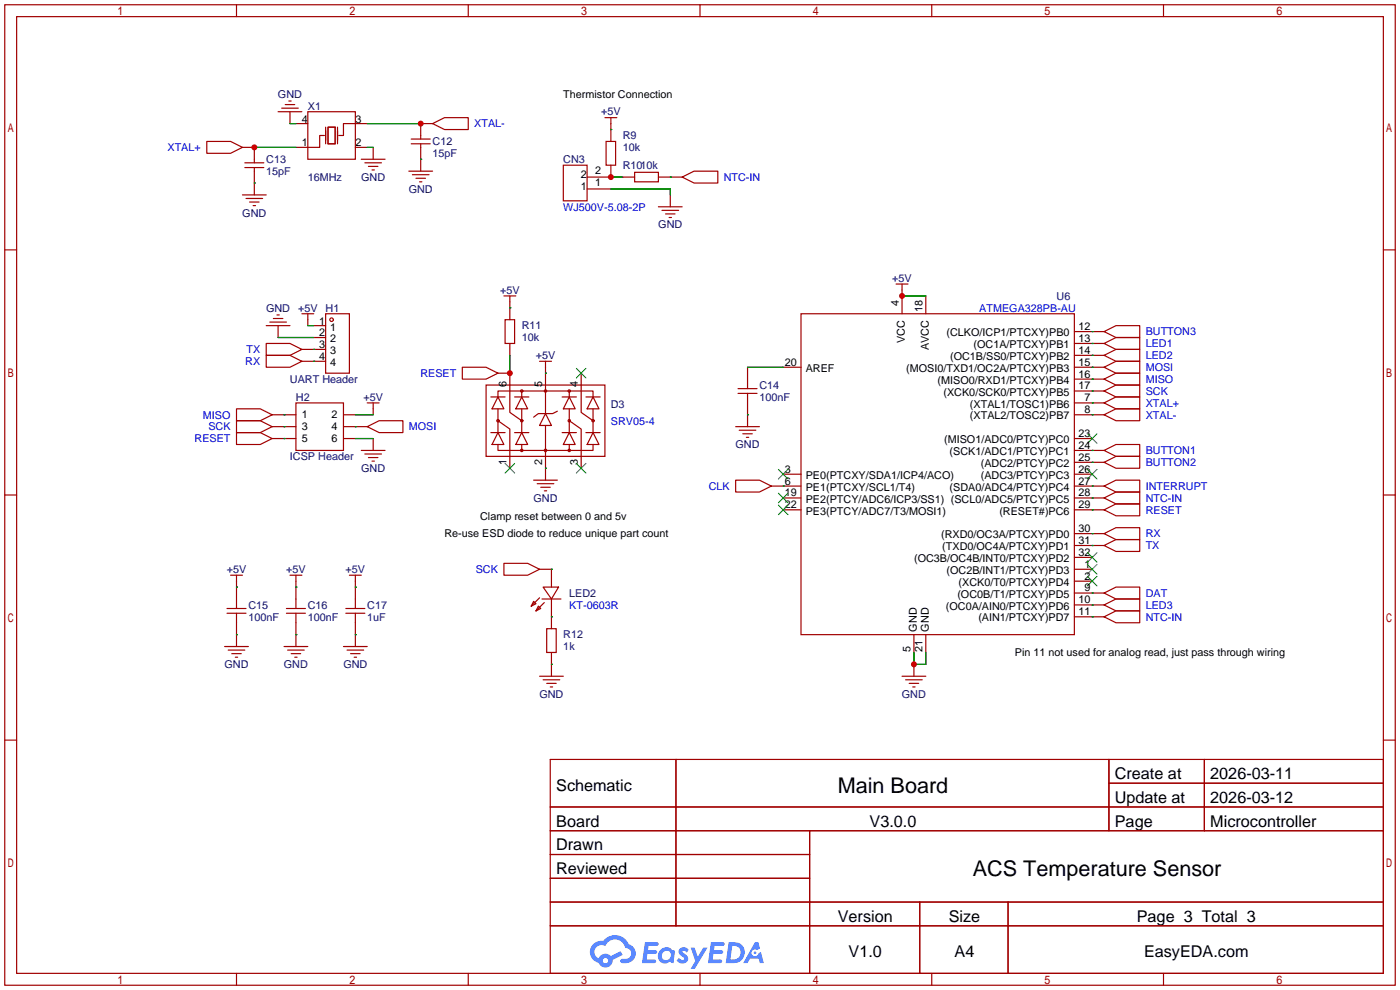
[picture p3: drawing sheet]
<svg xmlns="http://www.w3.org/2000/svg" width="299mm" height="212mm" viewBox="0 0 299 212" stroke-linecap="round" stroke-linejoin="round" font-family="sans-serif">
<g fill="none" stroke="#a10000" stroke-width=".25">
<path d="M1 1h297.2v209.6h-297.2zM3.6 3.6h292.1v204.4h-292.1zM50.5 1v2.6M100.1 1v2.6M149.6 1v2.6M199.1 1v2.6M248.7 1v2.6M1 53.4h2.6M295.7 53.4h2.5M1 105.8h2.6M295.7 105.8h2.5M1 158.2h2.6"/>
<path d="M295.7 158.2h2.5M117.6 162.3h178.1v45.7h-178.1zM117.6 172.5h178.1M117.6 177.5h178.1M144.5 162.3v35.6M173 177.5v30.5M237 162.3v15.2M237 167.4h58.7M257.4 162.3v15.2M117.6 182.6h55.4M117.6 192.8h178.1M117.6 187.7h55.4"/>
<path d="M117.6 197.9h178.1M196.6 192.8v15.2M215.4 192.8v15.2M50.5 208v2.6M100.1 208v2.6M149.6 208v2.6M199.1 208v2.6M248.7 208v2.6"/>
</g>
<g fill="#5487ff">
<path d="M145.3 202.7a1.3 1.3 0 0 1 1.9 .3l-.4 .6a.54 .54 0 0 0-.9-.2l.1 .2a1.34 1.34 0 0 1 .9 1.8 1.47 1.47 0 0 1-2.3-.1l.5-.6 .8 .5a.31 .31 0 0 0 .4-.3 .31 .31 0 0 0-.3-.4 1.12 1.12 0 0 1-.7-1.8z"/>
<path d="M147.6 202.5h.9l.6 2 1.2-2h.9l-2.7 4.6h-.9l1-1.7z"/>
<path d="M137.8 201.4h1.7a1.31 1.31 0 0 1 1.2 .2 .4 .4 0 0 1-.3 .5l-1.8 .1-.1 .9h1.6a.4 .4 0 0 1 .4 .4 .4 .4 0 0 1-.5 .4h-1.6l-.2 1.2h1.4a.46 .46 0 0 1 .5 0 .46 .46 0 0 1 .1 .5l-.4 .2h-2.6z"/>
<path d="M151.9 201.4h1.7a1.32 1.32 0 0 1 1.2 .2 .39 .39 0 0 1-.3 .5l-1.8 .1-.1 .9h1.6a.4 .4 0 0 1 .4 .4 .4 .4 0 0 1-.4 .4h-1.7l-.2 1.2h1.4a.46 .46 0 0 1 .5 0 .46 .46 0 0 1 .1 .5l-.4 .2h-2.6z"/>
<path d="M161.3 201.4h.8l.3 1.3-.6 .4a.75 .75 0 0 0-1.1 .3 .75 .75 0 0 0 .5 1 .75 .75 0 0 0 .9-.7l.5-.2 .6 2.3h-.8l-.3-.9h-1.8l-.5 .9h-1z"/>
<path d="M155.7 201.4l-.6 4.4h1.5a2.27 2.27 0 0 0 2.6-2.2 2.27 2.27 0 0 0-2.7-2.2zM156.5 202.1a1.5 1.5 0 0 1 1.8 1.6 1.5 1.5 0 0 1-1.9 1.4h-.3z"/>
<path d="M141.2 203a1.6 1.6 0 0 0-.3 2.3 1.6 1.6 0 0 0 2.3 .2l.7 .3 .3-2.4-.1-.3-.5-.1a1.58 1.58 0 0 0-2.4 0zM141.8 203.5a.98 .98 0 0 1 1.6 .4 .98 .98 0 0 1-1.1 1.3 .94 .94 0 0 1-.9-.7 .94 .94 0 0 1 .4-1z"/>
<path d="M126.8 201.8a2.37 2.37 0 0 0 1.1 4 1.54 1.54 0 0 0 1.8 1 1.54 1.54 0 0 0 1.2-1.6l2.2-1.1-.5-.8-2 1a1.57 1.57 0 0 0-2.7 .5 1.5 1.5 0 0 1-.7-2.1 1.5 1.5 0 0 1 2.2-.5 2.23 2.23 0 0 1 2.3-1.4 2.23 2.23 0 0 1 2 1.8 1.16 1.16 0 0 1 1.2 1.1 1.16 1.16 0 0 1-1.1 1.2h-.7a.47 .47 0 0 0-.5 .4 .47 .47 0 0 0 .4 .5 2.17 2.17 0 0 0 2.5-.9 2.17 2.17 0 0 0-.3-2.7l-.8-.4a3.2 3.2 0 0 0-5.5-.7l-1.1 .1zM128.8 205.3a.6 .6 0 0 1 1.2 0 .6 .6 0 0 1-1.2 0z"/>
<circle cx="161.4" cy="203.6" r=".28"/>
</g>
<g fill="none" stroke="#a10000" stroke-width=".25">
<path d="M44.2 30.2h5.1l2.5 1.3-2.5 1.3h-5.1zM51.8 31.5h2.6v3.3M52.3 34.8h4.1M52.3 35.8h4.1M54.4 35.8v5.9M59.4 23.9h5.1M60.2 23.1h3.6M61 22.4h2M61.7 21.6h.5M62 23.9v2.5M63.2 26.4h2.6M65.8 23.9h10.1v10.1h-10.1z"/>
<path d="M69.3 29h-1v2.5h-5.1M69.6 27.2v3.5M70.1 27.2h1.5v3.5h-1.5zM72.1 27.2v3.5M75.9 31.5h2.6M77.2 34h5.1M78 34.8h3.5M78.5 26.4h-5.1v2.6h-1M78.7 35.6h2.1M79.5 36.3h.5M79.8 31.5v2.5M87.4 36.6h5.1"/>
<path d="M87.9 30.7h4M87.9 29.7h4M88.1 37.3h3.6M88.9 38.1h2M89.7 38.9h.5M89.9 30.7v5.9M92.5 26.4l2.5-1.3h5.1v2.6h-5.1zM92.5 26.4h-2.6v3.3M120.4 35.3h5.1v7.6h-5.1zM129.3 25.1h2.5M129.5 30.2h2.1v5.1h-2.1zM130.6 25.1v5.1"/>
<path d="M130.6 35.3v2.5h-5.1M133.1 37.8h2.5M135.6 36.8h5.1v2.1h-5.1zM140.7 37.8h5.1M145.8 37.8l2.5-1.2h5.1v2.5h-5.1zM51.8 41.7h5.1M52.6 42.4h3.5M53.3 43.2h2.1M54.1 43.9h.5M125.5 40.4h5.1M140.7 44.2h5.1M141.5 45h3.5"/>
<path d="M142.2 45.7h2.1M143 46.5h.5M143.3 41.7v2.5M56.9 73.4h5.1l2.5 1.3-2.5 1.2h-5.1zM56.9 75.9h5.1l2.5 1.3-2.5 1.3h-5.1zM56.9 69.6h5.1M57.7 68.8h3.5M58.4 68.1h2.1M59.2 67.3h.5M59.4 69.6v2.5M64.5 77.2h5.1M64.5 74.7h5.1"/>
<path d="M64.5 67.1h2.6M65.8 67.1v2.5M67.1 69.6h2.5M67.1 72.1h2.5M69.6 67.1h5.1v12.7h-5.1zM98.8 78.5h5.1l2.5 1.3-2.5 1.2h-5.1zM106.4 79.8h2.6v8.3l2.5 1.8M107.7 63.2h2.5M107.9 68.3h2.1v5.1h-2.1zM109 63.2v5.1M109 73.4v2.5M115.3 77.2h2.6"/>
<path d="M116.6 77.2v11.2M124.2 79.8v8.3l2.5 1.8M159.8 78.5v4.6M167.4 78.5h3.8M171.2 67.1h58.4v68.5h-58.4zM191.5 60.7h2.6M192.8 60.7v6.4M197.9 63.2v3.9M229.6 78.5h6.4M229.6 70.9h6.4M229.6 73.4h6.4M229.6 75.9h6.4"/>
<path d="M236 78.5l2.5-1.3h5.1v2.6h-5.1zM236 75.9l2.5-1.2h5.1v2.5h-5.1zM236 73.4l2.5-1.3h5.1v2.6h-5.1zM236 70.9l2.5-1.3h5.1v2.5h-5.1zM50.5 89.9h5.1l2.6 1.3-2.6 1.3h-5.1zM50.5 87.4h5.1l2.6 1.2-2.6 1.3h-5.1zM50.5 92.5h5.1l2.6 1.2-2.6 1.3h-5.1zM58.2 88.6h5M58.2 93.7h5M58.2 91.2h5M63.2 86.1h10.2v10.2h-10.2zM73.4 88.6h2.5"/>
<path d="M73.4 93.7h2.5M73.4 91.2h5.1M77.2 96.3h5.1M78 97h3.5M78.5 91.2l2.5-1.3h5.1v2.6h-5.1zM78.5 86.1h2.5M78.7 97.8h2.1M79.5 98.6h.5M79.8 86.1v2.5M79.8 93.7v2.6M103.9 82.3h25.4v15.2h-25.4zM104.9 84.8h3"/>
<path d="M104.9 92.5h3M106.4 84.8l1.3 2.6h-2.5zM106.4 92.5l1.3 2.5h-2.5zM106.4 84.8v-1.2h20.3v1.2M106.4 95v1.3h20.3v-1.3M106.4 89.9l2.6 1.8v8.4M106.4 87.4v5.1M110 84.8h3M110 92.5h3M111.5 92.5l1.3 2.5h-2.6zM111.5 84.8l1.3 2.6h-2.6zM111.5 83.6v1.2"/>
<path d="M111.5 87.4v5.1M111.5 95v1.3M116.6 88.4l1.3 2.5h-2.6zM116.6 90.9v11.7M119.1 87.9l-1 .5h-3l-1.1 .8M120.1 84.8h3.1M120.1 92.5h3.1M121.7 92.5l1.2 2.5h-2.5zM121.7 84.8l1.2 2.6h-2.5zM121.7 89.9l2.5 1.8v8.4M121.7 83.6v1.2M121.7 87.4v5.1"/>
<path d="M121.7 95v1.3M125.2 84.8h3.1M125.2 92.5h3.1M126.7 84.8l1.3 2.6h-2.5zM126.7 92.5l1.3 2.5h-2.5zM126.7 87.4v5.1M157.2 91.2h5.1M157.7 84.1h4.1M157.7 83.1h4.1M158 91.9h3.5M158.7 92.7h2.1M159.5 93.5h.5"/>
<path d="M159.8 84.1v7.1M229.6 86.1h6.4M229.6 88.6h6.4M229.6 93.7h3.8M229.6 96.3h6.4M229.6 98.8h6.4M229.6 81h6.4M229.6 83.6h6.4M236 83.6l2.5-1.3h5.1v2.5h-5.1zM236 81l2.5-1.2h5.1v2.5h-5.1zM236 88.6l2.5-1.2h5.1v2.5h-5.1zM236 86.1l2.5-1.3h5.1v2.6h-5.1z"/>
<path d="M236 96.3l2.5-1.3h5.1v2.5h-5.1zM236 98.8l2.5-1.3h5.1v2.6h-5.1zM114 102.6h5.1M114.8 103.4h3.6M115.6 104.1h2M116.3 104.9h.5M157.2 102.6h5.1l2.5 1.3-2.5 1.3h-5.1zM164.8 103.9h6.4M167.4 101.3h3.8M167.4 109h3.8M167.4 106.4h3.8M229.6 101.3h3.8"/>
<path d="M229.6 103.9h6.4M229.6 114h6.4M229.6 116.6h6.4M229.6 109h6.4M229.6 119.1h3.8M229.6 106.4h6.4M236 109l2.5-1.3h5.1v2.5h-5.1zM236 116.6l2.5-1.3h5.1v2.6h-5.1zM236 114l2.5-1.2h5.1v2.5h-5.1zM236 103.9l2.5-1.3h5.1v2.6h-5.1zM236 106.4l2.5-1.2h5.1v2.5h-5.1zM48 138.2h5.1"/>
<path d="M48.5 131.1h4.1M48.5 130h4.1M48.8 138.9h3.5M49.3 122.9h2.5M49.5 139.7h2.1M50.5 122.9v7.1M50.5 131.1v7.1M60.7 138.2h5.1M61.2 131.1h4.1M61.2 130h4.1M61.5 138.9h3.5M62 122.9h2.5"/>
<path d="M62.2 139.7h2.1M63.2 122.9v7.1M63.2 131.1v7.1M73.4 138.2h5.1M73.9 131.1h4.1M73.9 130h4.1M74.2 138.9h3.5M74.7 122.9h2.5M74.9 139.7h2.1M75.9 122.9v7.1M75.9 131.1v7.1M107.7 120.4h5.1l2.5 1.3-2.5 1.2h-5.1z"/>
<path d="M114 128.5l.6 .5-1.1 .5zM115.1 129.5l.5 .5-1 .6zM115.3 121.7h2.6v3.8M115.3 127.8l-1.8 1.7M115.8 128h4.1M116.1 125.5h3.3l-1.5 2.5zM116.3 128.8l-1.7 1.8M116.8 134.4h2.1v5h-2.1zM117.9 128v6.4M117.9 139.4v5.1M195.3 135.6v3.8M197.9 135.6v3.8"/>
<path d="M229.6 121.7h3.8M229.6 124.2h3.8M229.6 126.7h6.4M229.6 129.3h6.4M229.6 131.8h6.4M236 129.3l2.5-1.3h5.1v2.6h-5.1zM236 131.8l2.5-1.2h5.1v2.5h-5.1zM236 126.7l2.5-1.2h5.1v2.5h-5.1zM50.3 140.5h.5M63 140.5h.5M75.7 140.5h.5M115.3 144.5h5.1"/>
<path d="M116.1 145.3h3.5M116.8 146.1h2.1M117.6 146.8h.5M192.8 144.5h5.1M193.5 145.3h3.6M194.3 146.1h2M195.1 146.8h.5M195.3 142v2.5"/>
<circle cx="70.9" cy="68.3" r=".38"/>
<circle cx="106.4" cy="89.9" r=".25"/>
<circle cx="111.5" cy="83.6" r=".25"/>
<circle cx="111.5" cy="96.3" r=".25"/>
<circle cx="111.5" cy="89.9" r=".25"/>
<circle cx="116.6" cy="96.3" r=".25"/>
<circle cx="116.6" cy="83.6" r=".25"/>
<circle cx="121.7" cy="83.6" r=".25"/>
<circle cx="121.7" cy="96.3" r=".25"/>
<circle cx="121.7" cy="89.9" r=".25"/>
<circle cx="126.7" cy="89.9" r=".25"/>
</g>
<g fill="none" stroke="#008700" stroke-width=".25">
<path d="M54.4 39.1h.1M54.4 31.5h8.8M62 26.4h1.2M78.5 31.5h1.3M78.5 26.4h11.4M89.9 34h.1M130.6 27.7h.1M130.6 37.8h2.5M143.3 37.8h.1M130.6 40.4h12.7v1.3M59.4 72.1h7.7M65.8 69.6h1.3"/>
<path d="M67.1 74.7h.1M67.1 77.2h.1M109 65.8h.1M109 75.9v3.9M116.6 79.8h.1M159.8 78.5h7.6M192.8 63.2h5.1M233.4 78.5h.1M233.4 75.9h.1M233.4 73.4h.1M233.4 70.9h.1M60.7 88.6h.1"/>
<path d="M60.7 91.2h.1M60.7 93.7h.1M75.9 91.2h.1M75.9 93.7h3.9M75.9 88.6h3.9M159.8 88.6h.1M233.4 81h.1M233.4 83.6h.1M233.4 88.6h.1M233.4 86.1h.1M233.4 98.8h.1M233.4 96.3h.1"/>
<path d="M116.6 100.1h.1M167.4 103.9h.1M233.4 109h.1M233.4 116.6h.1M233.4 114h.1M233.4 103.9h.1M233.4 106.4h.1M50.5 135.6h.1M50.5 125.5h.1M63.2 135.6h.1M63.2 125.5h.1M75.9 135.6h.1"/>
<path d="M75.9 125.5h.1M117.9 131.8h.1M117.9 121.7h.1M195.3 139.4v2.6h2.6v-2.6M233.4 131.8h.1M233.4 129.3h.1M233.4 126.7h.1M117.9 142h.1"/>
</g>
<g fill="none" stroke="#3c3" stroke-width=".25">
<path d="M123.2 78.7l2 2.1M125.2 78.7l-2 2.1M107.9 99.1l2.1 2M110 99.1l-2.1 2M123.2 99.1l2 2M125.2 99.1l-2 2M232.4 92.7l2 2M234.4 92.7l-2 2M166.4 100.3l2 2.1M166.4 107.9l2 2.1M166.4 105.4l2 2M168.4 100.3l-2 2.1"/>
<path d="M168.4 107.9l-2 2.1M168.4 105.4l-2 2M232.4 118.1l2 2M232.4 100.3l2 2.1M234.4 118.1l-2 2M234.4 100.3l-2 2.1M232.4 120.6l2 2.1M232.4 123.2l2 2M234.4 120.6l-2 2.1M234.4 123.2l-2 2"/>
</g>
<g fill="#c00">
<circle cx="130.6" cy="37.8" r=".63"/>
<circle cx="109" cy="79.8" r=".63"/>
<circle cx="192.8" cy="63.2" r=".63"/>
<circle cx="195.3" cy="142" r=".63"/>
<circle cx="54.4" cy="31.5" r=".63"/>
<circle cx="89.9" cy="26.4" r=".63"/>
</g>
<g font-size="4.6">
<text x="179.1" y="169.4">Main Board</text>
<text x="207.9" y="187.2">ACS Temperature Sensor</text>
</g>
<g font-size="3.5">
<text x="238.3" y="166.5">Create at</text>
<text x="258.7" y="166.5">2026-03-11</text>
<text x="118.9" y="169.1">Schematic</text>
<text x="238.3" y="171.6">Update at</text>
<text x="258.7" y="171.6">2026-03-12</text>
<text x="118.9" y="176.7">Board</text>
<text x="185.9" y="176.7">V3.0.0</text>
<text x="238.3" y="176.7">Page</text>
<text x="258.7" y="176.7">Microcontroller</text>
<text x="118.9" y="181.8">Drawn</text>
<text x="118.9" y="186.8">Reviewed</text>
<text x="179.1" y="197">Version</text>
<text x="202.8" y="197">Size</text>
<text x="243" y="197">Page 3 Total 3</text>
<text x="181.4" y="204.6">V1.0</text>
<text x="204" y="204.6">A4</text>
<text x="244.5" y="204.6">EasyEDA.com</text>
</g>
<g font-size="2.3" fill="#000080">
<text x="59.4" y="20.9">GND</text>
<text x="65.8" y="23.4">X1</text>
<text x="128.5" y="24.7">+5V</text>
<text x="133.1" y="29.8">R9</text>
<text x="56.9" y="34.8">C13</text>
<text x="92.5" y="31">C12</text>
<text x="92.5" y="33.6">15pF</text>
<text x="120.4" y="34.8">CN3</text>
<text x="133.1" y="32.3">10k</text>
<text x="56.9" y="37.4">15pF</text>
<text x="65.8" y="38.7">16MHz</text>
<text x="77.2" y="38.7">GND</text>
<text x="87.4" y="41.2">GND</text>
<text x="133.1" y="36.1">R1010k</text>
<text x="51.8" y="46.3">GND</text>
<text x="140.7" y="48.8">GND</text>
<text x="106.9" y="62.8">+5V</text>
<text x="190.7" y="60.2">+5V</text>
<text x="225.8" y="64.1">U6</text>
<text x="56.9" y="66.6">GND</text>
<text x="63.7" y="66.6">+5V</text>
<text x="69.6" y="66.6">H1</text>
<text x="111.5" y="70.4">R11</text>
<text x="111.5" y="72.9">10k</text>
<text x="114.5" y="76.8">+5V</text>
<text x="62" y="81.8">UART Header</text>
<text x="162.3" y="83.1">C14</text>
<text x="63.2" y="85.6">H2</text>
<text x="77.7" y="85.6">+5V</text>
<text x="130.6" y="87.2">D3</text>
<text x="162.3" y="85.6">100nF</text>
<text x="157.2" y="95.8">GND</text>
<text x="62" y="98.3">ICSP Header</text>
<text x="77.2" y="100.9">GND</text>
<text x="114" y="107.2">GND</text>
<text x="48.5" y="122.5">+5V</text>
<text x="61.2" y="122.5">+5V</text>
<text x="73.9" y="122.5">+5V</text>
<text x="53.1" y="130.1">C15</text>
<text x="65.8" y="130.1">C16</text>
<text x="78.5" y="130.1">C17</text>
<text x="121.7" y="127.6">LED2</text>
<text x="53.1" y="132.6">100nF</text>
<text x="65.8" y="132.6">100nF</text>
<text x="78.5" y="132.6">1uF</text>
<text x="120.4" y="136.4">R12</text>
<text x="48" y="142.8">GND</text>
<text x="60.7" y="142.8">GND</text>
<text x="73.4" y="142.8">GND</text>
<text x="120.4" y="139">1k</text>
<text x="115.3" y="149.1">GND</text>
<text x="192.8" y="149.1">GND</text>
</g>
<g font-size="2.3">
<text x="120.4" y="20.9">Thermistor Connection</text>
<text x="64.5" y="26.2">4</text>
<text x="75.9" y="26.2">3</text>
<text x="64.5" y="31.3">1</text>
<text x="75.9" y="31.3">2</text>
<text x="124.2" y="40.7">1</text>
<text x="124.2" y="38.1">2</text>
<text x="127.2" y="39.7">1</text>
<text x="127.2" y="37.1">2</text>
<text x="192.1" y="65.3" transform="rotate(-90 192.1 65.3)">4</text>
<text x="68.2" y="69.4">1</text>
<text x="68.2" y="71.9">2</text>
<text x="70.5" y="70.6">1</text>
<text x="197.1" y="66.6" transform="rotate(-90 197.1 66.6)">18</text>
<text x="202.3" y="71.9">(CLKO/ICP1/PTCXY)PB0</text>
<text x="230.5" y="70.5">12</text>
<text x="68.2" y="74.4">3</text>
<text x="68.2" y="77">4</text>
<text x="70.5" y="73.2">2</text>
<text x="70.5" y="75.7">3</text>
<text x="193.4" y="73.3" transform="rotate(-90 193.4 73.3)">VCC</text>
<text x="198.5" y="74.9" transform="rotate(-90 198.5 74.9)">AVCC</text>
<text x="203.1" y="76.9">(OC1B/SS0/PTCXY)PB2</text>
<text x="208.1" y="74.4">(OC1A/PTCXY)PB1</text>
<text x="230.5" y="73.1">13</text>
<text x="230.5" y="75.6">14</text>
<text x="70.5" y="78.3">4</text>
<text x="108.2" y="82.8" transform="rotate(-90 108.2 82.8)">6</text>
<text x="115.9" y="82.8" transform="rotate(-90 115.9 82.8)">5</text>
<text x="123.5" y="82.8" transform="rotate(-90 123.5 82.8)">4</text>
<text x="167.8" y="78.2">20</text>
<text x="172.2" y="79.5">AREF</text>
<text x="193.7" y="79.5">(MOSI0/TXD1/OC2A/PTCXY)PB3</text>
<text x="200.4" y="82">(MISO0/RXD1/PTCXY)PB4</text>
<text x="230.5" y="78.2">15</text>
<text x="230.5" y="80.7">16</text>
<text x="230.5" y="83.2">17</text>
<text x="64.5" y="89.4">1</text>
<text x="70.9" y="89.4">2</text>
<text x="201.7" y="84.6">(XCK0/SCK0/PTCXY)PB5</text>
<text x="207.3" y="87.1">(XTAL1/TOSC1)PB6</text>
<text x="207.3" y="89.6">(XTAL2/TOSC2)PB7</text>
<text x="231.8" y="85.8">7</text>
<text x="231.8" y="88.3">8</text>
<text x="64.5" y="92">3</text>
<text x="64.5" y="94.5">5</text>
<text x="70.9" y="92">4</text>
<text x="70.9" y="94.5">6</text>
<text x="201.8" y="94.7">(MISO1/ADC0/PTCY)PC0</text>
<text x="230.5" y="93.4">23</text>
<text x="230.5" y="95.9">24</text>
<text x="108.2" y="99.3" transform="rotate(-90 108.2 99.3)">1</text>
<text x="115.9" y="99.3" transform="rotate(-90 115.9 99.3)">2</text>
<text x="123.5" y="99.3" transform="rotate(-90 123.5 99.3)">3</text>
<text x="167.8" y="101">3</text>
<text x="202.9" y="97.3">(SCK1/ADC1/PTCY)PC1</text>
<text x="209.6" y="99.8">(ADC2/PTCY)PC2</text>
<text x="230.5" y="98.5">25</text>
<text x="230.5" y="101">26</text>
<text x="167.8" y="103.6">6</text>
<text x="167.8" y="106.1">19</text>
<text x="172.2" y="102.3">PE0(PTCXY/SDA1/ICP4/ACO)</text>
<text x="172.2" y="104.9">PE1(PTCXY/SCL1/T4)</text>
<text x="172.2" y="107.4">PE2(PTCY/ADC6/ICP3/SS1) (SCL0/ADC5/PTCY)PC5</text>
<text x="202.9" y="104.9">(SDA0/ADC4/PTCY)PC4</text>
<text x="209.6" y="102.3">(ADC3/PTCY)PC3</text>
<text x="230.5" y="103.6">27</text>
<text x="230.5" y="106.1">28</text>
<text x="102.6" y="111">Clamp reset between 0 and 5v</text>
<text x="167.8" y="108.6">22</text>
<text x="172.2" y="110">PE3(PTCY/ADC7/T3/MOSI1)</text>
<text x="213.6" y="110">(RESET#)PC6</text>
<text x="230.5" y="113.7">30</text>
<text x="230.5" y="108.6">29</text>
<text x="95" y="114.9">Re-use ESD diode to reduce unique part count</text>
<text x="201.1" y="115">(RXD0/OC3A/PTCXY)PD0</text>
<text x="201.4" y="117.6">(TXD0/OC4A/PTCXY)PD1</text>
<text x="230.5" y="116.3">31</text>
<text x="230.5" y="118.8">32</text>
<text x="195.4" y="120.1">(OC3B/OC4B/INT0/PTCXY)PD2</text>
<text x="202.3" y="122.7">(OC2B/INT1/PTCXY)PD3</text>
<text x="204.9" y="125.2">(XCK0/T0/PTCXY)PD4</text>
<text x="231.8" y="121.3">1</text>
<text x="231.8" y="123.9">2</text>
<text x="202.2" y="130.3">(OC0A/AIN0/PTCXY)PD6</text>
<text x="204.6" y="127.7">(OC0B/T1/PTCXY)PD5</text>
<text x="230.5" y="129">10</text>
<text x="230.5" y="131.5">11</text>
<text x="231.8" y="126.4">9</text>
<text x="195.9" y="135" transform="rotate(-90 195.9 135)">GND</text>
<text x="198.5" y="135" transform="rotate(-90 198.5 135)">GND</text>
<text x="209.1" y="132.8">(AIN1/PTCXY)PD7</text>
<text x="194.6" y="139.4" transform="rotate(-90 194.6 139.4)">5</text>
<text x="197.1" y="139.4" transform="rotate(-90 197.1 139.4)">21</text>
<text x="216.9" y="140.3">Pin 11 not used for analog read, just pass through wiring</text>
</g>
<g font-size="2.3" fill="#00f">
<text x="101.3" y="27.2">XTAL-</text>
<text x="35.8" y="32.3">XTAL+</text>
<text x="154.7" y="38.7">NTC-IN</text>
<text x="120.4" y="45">WJ500V-5.08-2P</text>
<text x="209.3" y="66.6">ATMEGA328PB-AU</text>
<text x="244.9" y="71.7">BUTTON3</text>
<text x="52.7" y="75.5">TX</text>
<text x="244.9" y="76.8">LED2</text>
<text x="244.9" y="74.2">LED1</text>
<text x="52.4" y="78">RX</text>
<text x="89.8" y="80.6">RESET</text>
<text x="244.9" y="79.3">MOSI</text>
<text x="244.9" y="81.8">MISO</text>
<text x="43.4" y="89.5">MISO</text>
<text x="244.9" y="84.4">SCK</text>
<text x="244.9" y="89.5">XTAL-</text>
<text x="244.9" y="86.9">XTAL+</text>
<text x="41.6" y="94.5">RESET</text>
<text x="44.5" y="92">SCK</text>
<text x="87.4" y="92">MOSI</text>
<text x="130.6" y="90.7">SRV05-4</text>
<text x="244.9" y="97.1">BUTTON1</text>
<text x="244.9" y="99.6">BUTTON2</text>
<text x="151.5" y="104.7">CLK</text>
<text x="244.9" y="104.7">INTERRUPT</text>
<text x="244.9" y="107.2">NTC-IN</text>
<text x="244.9" y="109.8">RESET</text>
<text x="244.9" y="117.4">TX</text>
<text x="244.9" y="114.9">RX</text>
<text x="101.7" y="122.5">SCK</text>
<text x="121.7" y="130.1">KT-0603R</text>
<text x="244.9" y="130.1">LED3</text>
<text x="244.9" y="127.6">DAT</text>
<text x="244.9" y="132.6">NTC-IN</text>
</g>
</svg>
